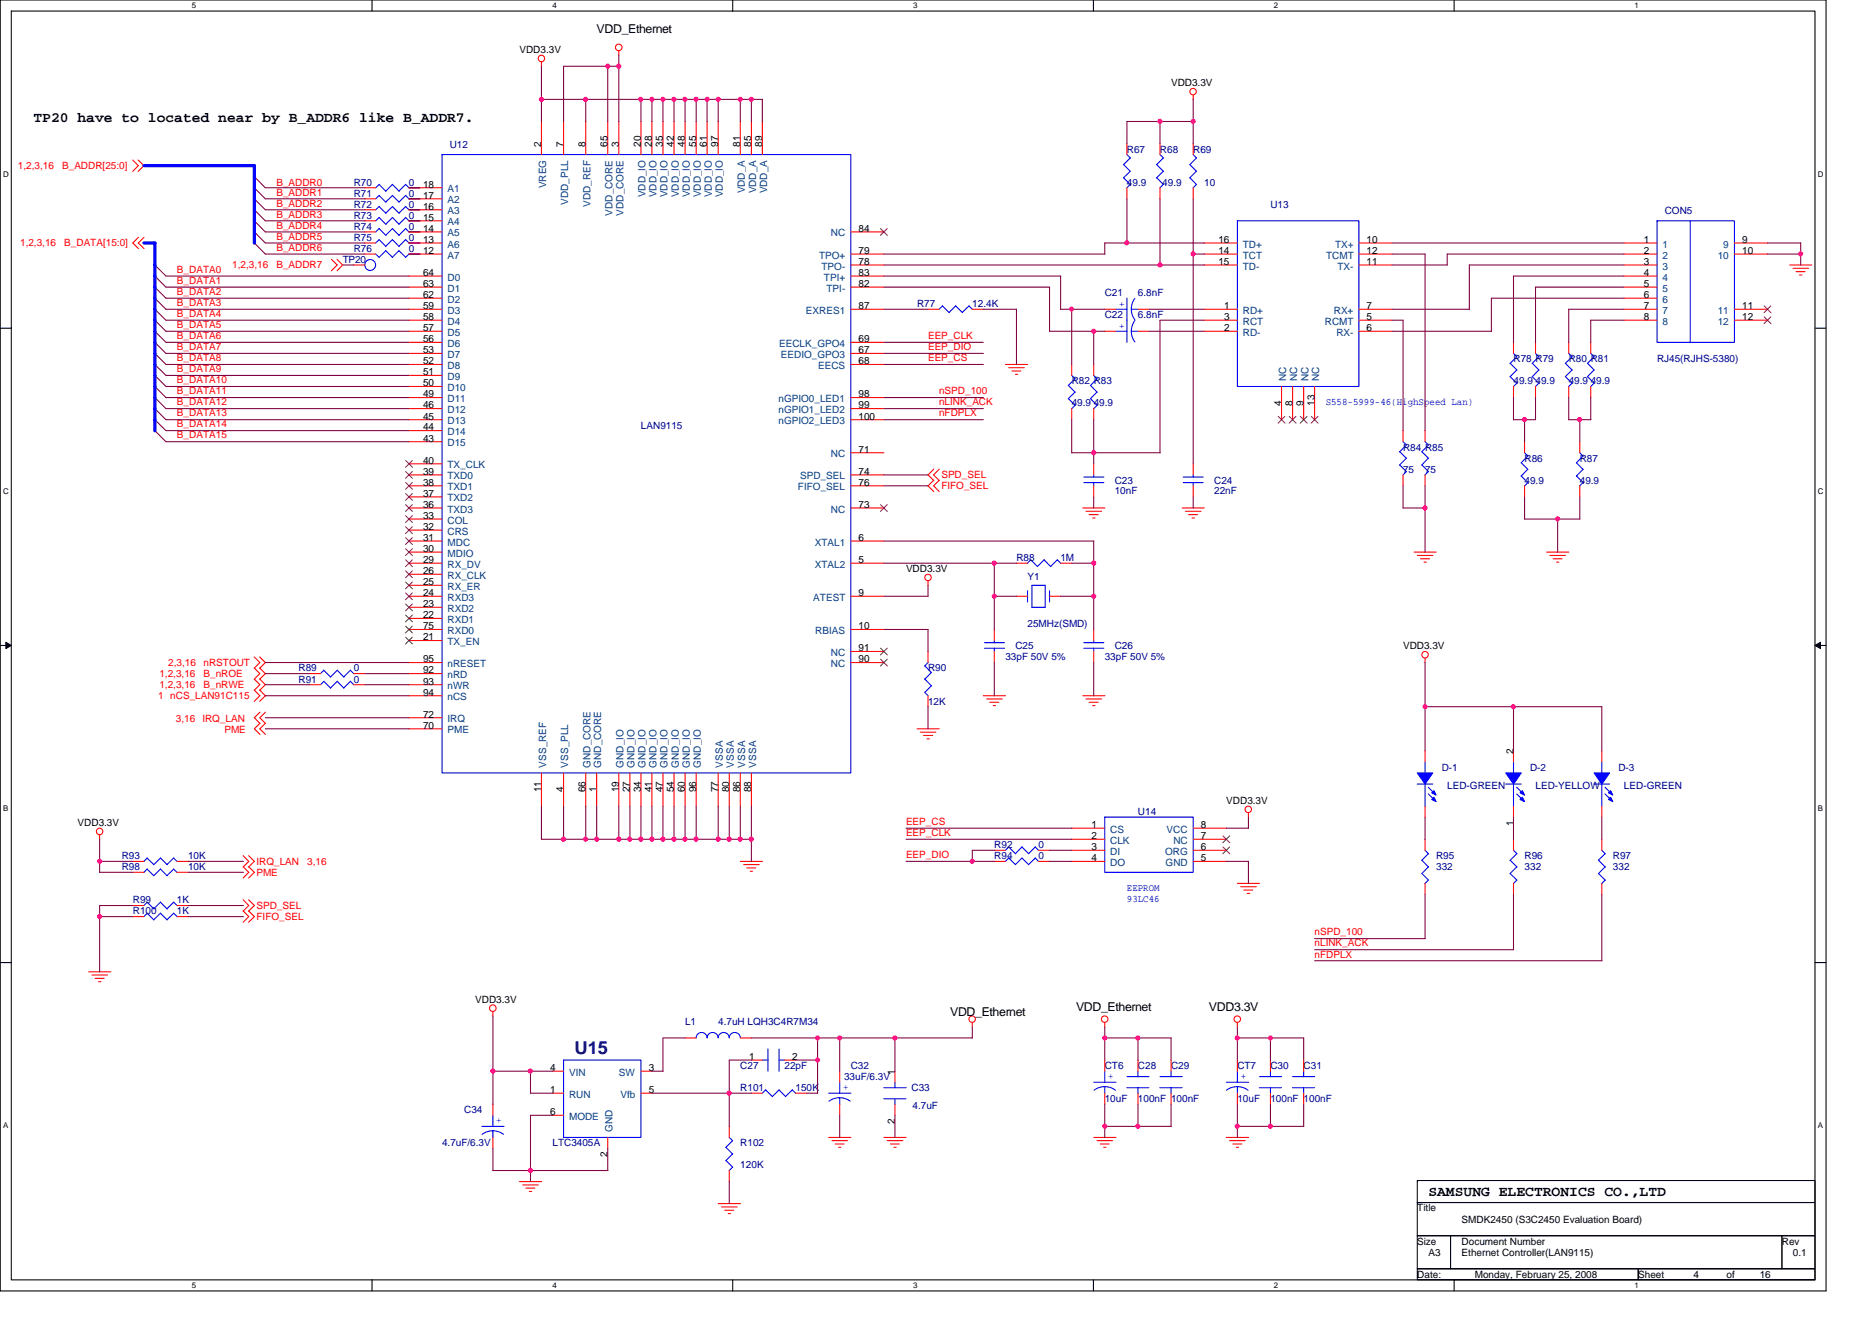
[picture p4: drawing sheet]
<svg xmlns="http://www.w3.org/2000/svg" width="297mm" height="210mm" viewBox="0 0 297 210" stroke-linecap="round" stroke-linejoin="round" font-family="sans-serif">
<path d="M0 0h289.7v204.9h-289.7zM1.8 1.8h286.2v201.3h-286.2z" fill="none" stroke="#000" stroke-width=".17"/>
<g fill="#fff">
<path d="M30.4 .2h.7v1.4h-.7z"/>
<path d="M30.4 203.3h.7v1.4h-.7z"/>
</g>
<path d="M59 0v1.8M59 203.1v1.8" fill="none" stroke="#000" stroke-width=".17"/>
<g fill="#fff">
<path d="M87.6 .2h.7v1.4h-.7z"/>
<path d="M87.6 203.3h.7v1.4h-.7z"/>
</g>
<path d="M116.3 0v1.8M116.3 203.1v1.8" fill="none" stroke="#000" stroke-width=".17"/>
<g fill="#fff">
<path d="M144.9 .2h.7v1.4h-.7z"/>
<path d="M144.9 203.3h.7v1.4h-.7z"/>
</g>
<path d="M173.5 0v1.8M173.5 203.1v1.8" fill="none" stroke="#000" stroke-width=".17"/>
<g fill="#fff">
<path d="M202.1 .2h.7v1.4h-.7z"/>
<path d="M202.1 203.3h.7v1.4h-.7z"/>
</g>
<path d="M230.7 0v1.8M230.7 203.1v1.8" fill="none" stroke="#000" stroke-width=".17"/>
<g fill="#fff">
<path d="M259.4 .2h.6v1.4h-.6z"/>
<path d="M259.4 203.3h.6v1.4h-.6z"/>
<path d="M.5 26.9h.9v1.4h-.9z"/>
<path d="M288.4 26.9h.9v1.4h-.9z"/>
<path d="M.5 77.3h.9v1.4h-.9z"/>
<path d="M288.4 77.3h.9v1.4h-.9z"/>
</g>
<path d="M0 52.1h1.8M288 52.1h1.7" fill="none" stroke="#000" stroke-width=".17"/>
<g fill="#fff">
<path d="M.5 127.6h.8v1.4h-.8z"/>
<path d="M288.4 127.6h.9v1.4h-.9z"/>
</g>
<path d="M0 102.4h1.8M288 102.4h1.7" fill="none" stroke="#000" stroke-width=".17"/>
<path d="M.9 101.9l.9 .5-.9 .5zM288 102.4l.9-.5v1z" fill="#000" stroke="#000" stroke-width=".16"/>
<g fill="#fff">
<path d="M.5 177.9h.8v1.4h-.8z"/>
<path d="M288.4 177.9h.9v1.4h-.9z"/>
</g>
<path d="M0 152.8h1.8M288 152.8h1.7M224.9 187.4h63.1v3.5h-63.1zM224.9 190.9h63.1v5.2h-63.1zM224.9 196.1h5.3v5.3h-5.3zM230.2 196.1h52.5v5.3h-52.5zM282.7 196.1h5.3v5.3h-5.3zM224.9 201.4h35v1.7h-35zM259.9 201.4h28.1v1.7h-28.1z" fill="none" stroke="#000" stroke-width=".17"/>
<g fill="none" stroke="#f00" stroke-width=".17">
<path d="M85.9 9.8v.7M85.9 19.3v5.2M89.4 19.3v5.2M92.9 19.3v5.2M96.4 19.3v5.2M98.2 8.1v.7M98.2 19.3v5.2M101.7 19.3v5.2M103.4 19.3v5.2M105.2 19.3v5.2M107 19.3v5.2M108.7 19.3v5.2"/>
<path d="M110.5 19.3v5.2M112.2 19.3v5.2M114 19.3v5.2M117.5 19.3v5.2M119.2 19.3v5.2M121 19.3v5.2M189.3 15.1v.7M21.1 25.4l.8 .9-.8 .9M21.9 25.4l.9 .9-.9 .9M22 37.7l-.9 .9 .9 .9M22.9 37.7l-1 .9 1 .9M57.9 38.6h1.7"/>
<path d="M57.9 36.8h1.7M57.9 35.1h1.7M57.9 29.8h1.7M57.9 31.6h1.7M57.9 33.3h1.7M64.9 38.6h5.2M64.9 36.8h5.2M64.9 35.1h5.2M64.9 29.8h5.2M64.9 31.6h5.2M64.9 33.3h5.2M135 36.8h5.2"/>
<path d="M178.8 22.8v1.7M178.8 29.8v1.8M184.1 22.8v1.7M184.1 29.8v1.8M189.3 22.8v1.7M189.3 29.8v1.8M191.1 38.6h5.2M215.6 38.6h5.3M257.7 38.6h5.2M275.2 38.6h5.3M52.6 41.2l.9 .9-.9 .9M53.5 41.2l.9 .9-.9 .9"/>
<path d="M56.1 42.1h1.8M57.9 40.3h1.7M64.9 40.3h5.2M64.9 57.8h5.2M64.9 49.1h5.2M64.9 50.8h5.2M64.9 52.6h5.2M64.9 43.8h5.2M64.9 45.6h5.2M64.9 47.3h5.2M64.9 54.3h5.2M64.9 56.1h5.2"/>
<path d="M64.9 59.6h5.2M135 42.1h5.2M135 57.8h5.2M135 49.1h5.2M135 40.3h5.2M135 43.8h5.2M135 45.6h5.2M135 54.3h5.2M135 56.1h5.2M147.3 49.1h1.7M154.3 49.1h1.7M159.5 57.8h3.6"/>
<path d="M160.1 58.4h2.4M160.6 58.9h1.4M161.1 59.4h.4M170 57.8v1.8M173.5 57.8v1.8M175.3 49.1h1.8M175.3 52.6h1.8M180.6 49.1h1.7M180.6 52.6h1.7M191.1 42.1h5.2M191.1 49.1h5.2M191.1 40.3h5.2"/>
<path d="M191.1 50.8h5.2M191.1 52.6h5.2M215.6 42.1h5.3M215.6 49.1h5.3M215.6 40.3h5.3M215.6 50.8h5.3M215.6 52.6h5.3M240.2 54.3v1.8M243.6 54.3v1.8M248.9 54.3v1.8M252.4 54.3v1.8M257.7 42.1h5.2"/>
<path d="M257.7 49.1h5.2M257.7 40.3h5.2M257.7 50.8h5.2M257.7 43.8h5.2M257.7 45.6h5.2M257.7 47.3h5.2M275.2 49.1h5.3M275.2 40.3h5.3M275.2 50.8h5.3M284 42.1h3.5M284.5 42.6h2.5M285 43.1h1.4"/>
<path d="M285.5 43.6h.4M64.9 61.3h5.2M64.9 63.1h5.2M64.9 64.9h5.2M64.9 66.6h5.2M64.9 68.3h5.2M64.9 70.1h5.2M64.9 75.4h5.2M64.9 77.1h5.2M64.9 73.6h5.2M64.9 78.9h5.2M135 63.1h5.2"/>
<path d="M135 64.9h5.2M135 66.6h5.2M135 71.9h5.2M135 75.4h5.2M135 77.1h5.2M148.2 76.2l-.9 .9 .9 .9M148.2 74.5l-.9 .9 .9 .9M149 76.2l-.9 .9 .9 .9M149 74.5l-.9 .9 .9 .9M170 64.9v1.7M173.5 64.9v1.7M173.5 73.6v1.8"/>
<path d="M173.5 77.1v1.8M189.3 73.6v1.8M189.3 77.1v1.8M203.3 61.3v5.3M205.1 61.3v5.3M206.9 61.3v5.3M208.6 61.3v5.3M222.6 68.3v1.8M222.6 75.4v1.7M226.1 68.3v1.8M226.1 75.4v1.7M240.2 61.3v1.8"/>
<path d="M241.9 70.1v1.8M241.9 77.1v1.8M243.6 61.3v1.8M248.9 61.3v1.8M250.7 70.1v1.8M250.7 77.1v1.8M252.4 61.3v1.8M64.9 87.6h5.2M64.9 80.6h5.2M64.9 94.6h5.2M64.9 89.4h5.2M64.9 85.9h5.2"/>
<path d="M64.9 99.9h5.2M64.9 82.4h5.2M64.9 84.1h5.2M64.9 91.1h5.2M64.9 92.9h5.2M64.9 96.4h5.2M64.9 98.1h5.2M135 80.6h5.2M135 94.6h5.2M135 89.4h5.2M135 85.9h5.2M135 99.9h5.2"/>
<path d="M147.3 92.2v.7M157.8 99.9v1.8M161.3 94.6h1.7M161.3 89.4h1.7M166.5 94.6h1.8M168.3 89.4h1.7M171.8 80.6h3.5M172.3 81.2h2.5M172.8 81.7h1.5M173.4 82.2h.4M173.5 99.9v1.8M187.6 80.6h3.5"/>
<path d="M188.1 81.2h2.5M188.6 81.7h1.4M189.1 82.2h.4M224.4 87.6h3.5M224.9 88.2h2.5M225.4 88.7h1.4M226 89.2h.3M245.4 87.6h3.5M245.9 88.2h2.5M246.4 88.7h1.5M247 89.2h.4M40.3 107.8l.9 .9-.9 .9"/>
<path d="M40.3 106l.9 .9-.9 .9M40.3 104.3l.9 .9-.9 .9M40.3 109.5l.9 .9-.9 .9M41.2 107.8l.9 .9-.9 .9M41.2 106l.9 .9-.9 .9M41.2 104.3l.9 .9-.9 .9M41.2 109.5l.9 .9-.9 .9M41.3 114.8l-.9 .9 .9 .9M41.3 113l-.9 .9 .9 .9M42.1 114.8l-.9 .9 .9 .9M42.1 113l-.9 .9 .9 .9M49.1 106.9h1.8"/>
<path d="M49.1 108.7h1.8M56.1 106.9h1.8M56.1 108.7h1.8M64.9 115.7h5.2M64.9 110.4h5.2M64.9 101.7h5.2M64.9 105.2h5.2M64.9 106.9h5.2M64.9 108.7h5.2M64.9 113.9h5.2M135 103.4h5.2M135 105.2h5.2"/>
<path d="M145.5 115.7h3.5M146 116.2h2.5M146.5 116.7h1.5M147.1 117.3h.4M147.3 103.4v1.8M147.3 110.4v1.8M156 110.4h3.6M156.5 110.9h2.5M157.1 111.5h1.4M157.6 112h.4M157.8 103.4v1.8M171.8 110.4h3.5"/>
<path d="M172.3 110.9h2.5M172.8 111.5h1.5M173.4 112h.4M173.5 103.4v1.8M226.1 104.5v.7M226.1 119.2v1.7M240.2 119.2v1.7M254.2 119.2v1.7M15.8 132.5v.7M21.1 136.7h1.7M21.1 138.5h1.7M28.1 136.7h1.7"/>
<path d="M28.1 138.5h1.7M38.6 137.6l.9 .9-.9 .9M38.6 135.8l.9 .9-.9 .9M39.5 137.6l.9 .9-.9 .9M39.5 135.8l.9 .9-.9 .9M85.9 122.7v5.3M89.4 122.7v5.3M92.9 122.7v5.3M94.7 122.7v5.3M98.2 122.7v5.3M99.9 122.7v5.3M101.7 122.7v5.3"/>
<path d="M103.4 122.7v5.3M105.2 122.7v5.3M107 122.7v5.3M108.7 122.7v5.3M110.5 122.7v5.3M114 122.7v5.3M115.7 122.7v5.3M117.5 136.7h3.5M117.5 122.7v5.3M118 137.2h2.5M118.5 137.8h1.4M119 138.3h.4"/>
<path d="M119.2 122.7v5.3M157.8 136.7h1.7M157.8 135h1.7M164.8 136.7h1.7M164.8 135h1.7M170 136.7h5.3M170 131.4h5.3M170 133.2h5.3M170 135h5.3M189.3 136.7h5.3M189.3 131.4h5.3M189.3 133.2h5.3"/>
<path d="M189.3 135h5.3M198.1 129v.7M226.1 128v1.7M226.1 133.2v1.8M240.2 128v1.7M240.2 133.2v1.8M254.2 128v1.7M254.2 133.2v1.8M14.1 154.2h3.5M14.6 154.7h2.5M15.1 155.3h1.4M15.6 155.8h.4"/>
<path d="M21.1 143.7h1.7M21.1 145.5h1.7M28.1 143.7h1.7M28.1 145.5h1.7M38.6 142.8l.9 .9-.9 .9M38.6 144.6l.9 .9-.9 .9M39.5 142.8l.9 .9-.9 .9M39.5 144.6l.9 .9-.9 .9M196.3 140.2h3.6M196.9 140.7h2.4M197.4 141.3h1.4M197.9 141.8h.4"/>
<path d="M226.1 140.2v1.8M240.2 140.2v1.8M254.2 140.2v1.8M78.2 175.3v1.7M78.2 160.5v.8M87.7 173.5h1.7M87.7 177h1.7M87.7 170h1.7M101.7 173.5h1.7M101.7 170h1.7M108.7 164.7h1.8M115.7 178.8v1.7"/>
<path d="M117.5 164.7h1.7M119.2 173.5h1.8M119.2 168.3h1.8M124.5 168.3h1.7M126.2 173.5h1.8M133.2 170v1.8M133.2 175.3v1.7M142 170v1.8M142 175.3v1.7M154.3 162.3v.7M175.3 162.3v.7M175.3 168.3v1.7"/>
<path d="M175.3 173.5v1.8M180.6 168.3v1.7M180.6 173.5v1.8M185.8 168.3v1.7M185.8 173.5v1.8M196.3 162.3v.7M196.3 168.3v1.7M196.3 173.5v1.8M201.6 168.3v1.7M201.6 173.5v1.8M206.9 168.3v1.7M206.9 173.5v1.8"/>
<path d="M78.2 180.5v1.8M82.4 187.5h3.5M82.9 188.1h2.5M83.4 188.6h1.5M84 189.1h.4M96.4 180.5v1.8M114 191h3.5M114.5 191.6h2.5M115 192.1h1.4M115.5 192.6h.4M115.7 185.8v1.7M131.5 180.5h3.5"/>
<path d="M132 181h2.5M132.5 181.6h1.4M133.1 182.1h.3M140.2 180.5h3.6M140.8 181h2.5M141.3 181.6h1.4M141.8 182.1h.4M173.5 180.5h3.6M174.1 181h2.4M174.6 181.6h1.4M175.1 182.1h.4M194.6 180.5h3.5"/>
<path d="M195.1 181h2.5M195.6 181.6h1.4M196.2 182.1h.3"/>
<circle cx="85.9" cy="9.3" r=".52"/>
<circle cx="98.2" cy="7.5" r=".52"/>
<circle cx="189.3" cy="14.5" r=".51"/>
<circle cx="147.3" cy="91.6" r=".51"/>
<circle cx="226.1" cy="103.9" r=".52"/>
<circle cx="15.8" cy="132" r=".52"/>
<circle cx="198.1" cy="128.5" r=".51"/>
<circle cx="78.2" cy="160" r=".52"/>
<circle cx="154.3" cy="161.8" r=".51"/>
<circle cx="175.3" cy="161.8" r=".52"/>
<circle cx="196.3" cy="161.8" r=".52"/>
</g>
<g fill="none" stroke="#00f" stroke-width=".17">
<path d="M60.2 36.3l1 1.1M60.2 34.5l1 1.1M60.2 38l1 1.1M60.2 29.3l1 1.1M60.2 31l1 1.1M60.2 32.8l1 1M60.2 36.3l-.6 .5M60.2 34.5l-.6 .6M60.2 38l-.6 .6M60.2 29.3l-.6 .5M60.2 31l-.6 .6M60.2 32.8l-.6 .5"/>
<path d="M61.2 32.1l1.1-1.1 1 1.1M62.3 36.3l1 1.1M62.3 36.3l-1.1 1M62.3 38l-1.1 1.1M62.3 29.3l-1.1 1M62.3 32.8l-1.1 1M63.3 39.8l1.1 1M63.3 39.8l-1.1 1.1M64.4 36.3l.5 .5M64.4 38l.5 .6M64.4 29.3l.5 .5M64.4 32.8l.5 .5"/>
<path d="M64.4 36.3l-1.1 1M64.4 38l-1.1 1.1-1-1.1M64.4 29.3l-1.1 1.1-1-1.1M64.4 32.8l-1.1 1-1-1M64.9 35.1l-.5-.6-1.1 1.1-1-1.1-1.1 1.1M64.9 31.6l-.5-.6-1.1 1.1M70.1 24.5h64.9v98.2h-64.9zM178.3 26.1l1.1 1.1M178.3 28.2l1.1 1.1M178.8 24.5l.6 .6M179.3 25.1l-1 1M179.3 27.2l-1 1"/>
<path d="M179.3 29.3l-.5 .5M183.5 26.1l1.1 1.1M183.5 28.2l1.1 1.1M184.1 24.5l.5 .6M184.6 25.1l-1.1 1M184.6 27.2l-1.1 1M184.6 29.3l-.6 .5M188.8 26.1l1.1 1.1M188.8 28.2l1.1 1.1-.6 .5M189.3 24.5l.6 .6-1.1 1M189.8 27.2l-1 1M196.3 35.1h19.3v26.2h-19.3z"/>
<path d="M262.9 35.1h12.3v19.2h-12.3zM268.2 35.1v19.3M59.6 40.3l.6 .5M62.3 40.8l-1.1-1-1.1 1.1M64.9 40.3l-.6 .6M149 49.1l.6-.6 1 1.1M150.6 49.6l1.1-1.1 1 1.1M154.3 49.1l-.5-.6-1.1 1.1M170 59.6l.6 .5M173.5 59.6l.6 .5M177.1 49.1h1.7M177.1 52.6h1.7"/>
<path d="M178.8 47.3v7M179.5 49.1h1.1M179.5 52.6h1.1M180.1 47.3a2.83 2.83 0 0 0 0 3.5M180.1 50.9l-.5 .9-.1 .8 .1 .7 .5 1M239.6 57.7l1.1 1M239.6 59.8l1.1 1M240.2 56.1l.5 .5M240.7 56.6l-1.1 1.1M240.7 58.7l-1.1 1.1M243.1 57.7l1.1 1M243.6 56.1l.6 .5"/>
<path d="M244.2 56.6l-1.1 1.1M244.2 58.7l-1.1 1.1 1.1 1M248.4 57.7l1.1 1M248.4 59.8l1.1 1M248.9 56.1l.6 .5M249.4 56.6l-1 1.1M249.4 58.7l-1 1.1M251.9 57.7l1.1 1M252.4 56.1l.6 .5M252.9 56.6l-1 1.1M252.9 58.7l-1 1.1 1.1 1M169.5 61.2l1.1 1.1"/>
<path d="M170.6 60.1l-1.1 1.1M170.6 62.2l-1.1 1.1 1.1 1M170.6 64.3l-.6 .6M172 76.6h3.2M172 75.7h3.2M173 61.2l1.1 1.1M173 63.3l1.1 1M173.5 75.4v.3M173.5 76.6v.5M174.1 60.1l-1.1 1.1M174.1 62.2l-1.1 1.1M174.1 64.3l-.6 .6"/>
<path d="M187.7 76.6h3.2M187.7 75.7h3.2M189.3 75.4v.3M189.3 76.6v.5M222.1 71.7l1.1 1M222.1 73.8l1.1 1.1-.6 .5M222.6 70.1l.6 .6-1.1 1M223.2 72.7l-1.1 1.1M225.6 73.8l1 1-.5 .6M225.6 71.7l1.1 1M226.1 70.1l.6 .6-1.1 1M226.6 72.7l-1 1.1"/>
<path d="M240.7 60.8l-.6 .6M241.4 73.4l1 1.1M241.4 75.5l1 1.1M241.9 71.9l.5 .5M242.4 72.4l-1 1.1M242.4 74.5l-1 1.1M242.4 76.6l-.5 .5M244.2 60.8l-.6 .6M249.4 60.8l-.5 .6M250.1 73.4l1.1 1.1M250.1 75.5l1.1 1.1M250.7 71.9l.5 .5"/>
<path d="M251.2 72.4l-1.1 1.1M251.2 74.5l-1.1 1.1M251.2 76.6l-.5 .5M252.9 60.8l-.5 .6M163 93.8v1.7M163.6 88.8l-.6 .6M163.7 92.9h2.1M165.7 88.9l1 1M165.7 88.8l-1.1 1.1-1-1M165.8 92.9l.1 3.5h-2.2v-3.5M166.5 93.8v1.7M167.8 88.9l.5 .5"/>
<path d="M167.8 88.8l-1.1 1.1M51.4 106.4l1.1 1.1M51.4 108.1l1.1 1.1M51.4 106.4l-.5 .5M51.4 108.1l-.5 .6M52.4 109.2l1.1-1.1 1.1 1.1M53.5 106.4l1.1 1.1M53.5 106.4l-1.1 1M55.6 106.4l.6 .5M55.6 106.4l-1.1 1M56.2 108.7l-.6-.6-1.1 1.1M146.7 107.8l1.1 1"/>
<path d="M147.3 105.1l-.6 .6 1.1 1M147.8 108.8l-1.1 1.1 .6 .5M147.8 106.7l-1.1 1.1M156.2 102.9h3.2M156.2 102h3.2M157.8 101.7v.3M157.8 102.9v.5M172 102.9h3.2M172 102h3.2M173.5 101.7v.3M173.5 102.9v.5M23.3 136.2l1.1 1"/>
<path d="M23.3 137.9l1.1 1.1M23.4 136.2l-.6 .5M23.4 137.9l-.6 .6M24.4 137.2l1.1-1 1 1M24.4 139l1.1-1.1 1 1.1M28.1 136.7l-.5-.5-1.1 1M28.1 138.5l-.5-.6-1.1 1.1M159.5 136.7l.6-.5 1 1M160.1 134.4l1 1.1M160.1 134.4l-.6 .6M161.1 137.2l1.1-1 1 1M162.2 134.4l1 1.1"/>
<path d="M162.2 134.4l-1.1 1.1M164.3 134.4l.5 .6M164.3 136.2l.5 .5M164.3 134.4l-1.1 1.1M164.3 136.2l-1.1 1M175.3 129.7h14v8.8h-14zM224.9 124.4h2.4M225.6 138.6l1.1 1.1M226.1 135l.6 .5M226.1 120.9v1.8M226.1 124.4v3.6M226.6 124.9l1.1 1.1"/>
<path d="M226.6 126l1.1 1.1M226.6 135.5l-1 1 1.1 1.1M226.6 137.6l-1 1.1M226.6 139.7l-.5 .5M238.9 124.4h2.5M239.6 136.5l1.1 1.1M239.6 138.6l1.1 1.1M240.2 135l.5 .5M240.2 120.9v1.8M240.2 124.4v3.6M240.7 124.9l1 1.1M240.7 126l1 1.1"/>
<path d="M240.7 135.5l-1.1 1M240.7 137.6l-1.1 1.1M240.7 139.7l-.6 .5M252.9 124.4h2.5M253.6 136.5l1.1 1.1M253.6 138.6l1.1 1.1M254.2 120.9v1.8M254.2 124.4v3.6M254.2 135l.5 .5M254.7 124.9l1.1 1.1M254.7 126l1.1 1.1M254.7 135.5l-1.1 1"/>
<path d="M254.7 137.6l-1.1 1.1M254.7 139.7l-.6 .5M23.3 143.2l1.1 1.1M23.3 144.9l1.1 1.1M23.4 143.2l-.6 .5M23.4 144.9l-.6 .6M25.5 143.2l1 1.1M25.5 144.9l1 1.1M25.5 143.2l-1.1 1.1M25.5 144.9l-1.1 1.1M27.6 143.2l.5 .5M27.6 144.9l.5 .6"/>
<path d="M27.6 143.2l-1.1 1.1M27.6 144.9l-1.1 1.1M76.5 178.8h3.5M78.2 177v1.8M78.2 179.5v1.1M89.4 168.3h12.3v12.2h-12.3zM117.5 164.7a.88 .88 0 0 0-.9-.8 .88 .88 0 0 0-.9 .8 .88 .88 0 0 0-.9-.8 .88 .88 0 0 0-.8 .8 .88 .88 0 0 0-.9-.8 .88 .88 0 0 0-.9 .8 .87 .87 0 0 0-.9-.8 .87 .87 0 0 0-.8 .8M121 168.3h.9M121.5 173l1.1 1.1M121.5 173l-.5 .5M121.9 166.5v3.5M123.6 173l1.1 1.1"/>
<path d="M123.6 168.3h.9M123.6 166.5v3.5M123.6 173l-1 1M125.7 173l.6 .5M125.7 173l-1.1 1M131.5 173.5h3.5M133.2 171.8v1.7M133.2 174.2v1.1M134.9 174.8l-1-.5-.7-.1-1 .2-.7 .4M140.2 174.4h3.6M140.2 172.6h3.6M142 171.8v.9"/>
<path d="M142 174.4v.9M173.5 171.8h3.6M173.6 173l1-.4 .7-.1 .7 .1 1 .4M175.3 170v1.8M175.3 172.5v1M178.8 172.6h3.5M178.8 170.9h3.5M180.6 170v.9M180.6 172.6v.9M184 172.6h3.6M184.1 170.9h3.5M185.8 170v.9"/>
<path d="M185.8 172.6v.9M194.6 171.8h3.5M194.6 173a2.86 2.86 0 0 1 3.4 0M196.3 170v1.8M196.3 172.5v1M199.8 172.6h3.5M199.8 170.9h3.6M201.6 170v.9M201.6 172.6v.9M205.1 172.6h3.5M205.1 170.9h3.5M206.9 170v.9"/>
<path d="M206.9 172.6v.9M76.5 180l1-.4 .7-.1 .7 .1 1 .4M115.2 182.1l1.1 1.1M115.2 184.2l1.1 1.1M115.7 180.5l.6 .6M116.2 181l-1 1.1M116.2 183.2l-1 1M116.2 185.3l-.5 .5"/>
<circle cx="58.7" cy="42.1" r=".86"/>
</g>
<g fill="none" stroke="#804000" stroke-width=".16">
<path d="M139.7 36.3l1.1 1.1M140.8 36.3l-1.1 1.1M279.9 48.6l1.1 1M279.9 50.3l1.1 1.1M281 48.6l-1.1 1M281 50.3l-1.1 1.1M64.4 73.1l1 1.1M64.4 74.8l1 1.1M64.4 76.6l1 1.1M64.4 78.3l1 1.1M65.4 73.1l-1.1 1.1M65.4 74.8l-1.1 1.1"/>
<path d="M65.4 76.6l-1.1 1.1M65.4 78.3l-1.1 1.1M202.8 66.1l1.1 1.1M203.9 66.1l-1.1 1.1M204.6 66.1l1.1 1.1M205.6 66.1l-1 1.1M206.3 66.1l1.1 1.1M207.4 66.1l-1.1 1.1M208.1 66.1l1 1.1M209.1 66.1l-1.1 1.1M64.4 80.1l1 1.1M64.4 81.9l1 1"/>
<path d="M64.4 83.6l1 1.1M64.4 85.3l1 1.1M64.4 87.1l1 1.1M64.4 88.9l1 1M64.4 90.6l1 1.1M64.4 92.4l1 1.1M64.4 94.1l1 1.1M64.4 95.9l1 1M64.4 97.6l1 1.1M64.4 99.4l1 1.1M65.4 80.1l-1.1 1.1M65.4 81.9l-1.1 1"/>
<path d="M65.4 83.6l-1.1 1.1M65.4 85.3l-1.1 1.1M65.4 87.1l-1.1 1.1M65.4 88.9l-1.1 1M65.4 90.6l-1.1 1.1M65.4 92.4l-1.1 1.1M65.4 94.1l-1.1 1.1M65.4 95.9l-1.1 1M65.4 97.6l-1.1 1.1M65.4 99.4l-1.1 1.1M139.7 80.1l1.1 1.1M140.8 80.1l-1.1 1.1"/>
<path d="M64.4 101.1l1 1.1M65.4 101.1l-1.1 1.1M139.7 102.9l1.1 1M139.7 104.6l1.1 1.1M140.8 102.9l-1.1 1M140.8 104.6l-1.1 1.1M194.1 134.4l1 1.1M194.1 132.7l1 1.1M195.1 134.4l-1.1 1.1M195.1 132.7l-1.1 1.1"/>
</g>
<g fill="#00f" stroke="#00f" stroke-width=".17">
<path d="M252.9 122.7h2.5l-1.2 1.7z" fill-rule="evenodd"/>
<path d="M255.6 126.5l.3 .7-.7-.3z" fill-rule="evenodd"/>
<path d="M255.6 125.5l.3 .7-.7-.4z" fill-rule="evenodd"/>
<path d="M224.9 122.7h2.4l-1.2 1.7z" fill-rule="evenodd"/>
<path d="M227.5 126.5l.4 .7-.7-.3z" fill-rule="evenodd"/>
<path d="M227.2 125.8l.3-.3 .4 .7z" fill-rule="evenodd"/>
<path d="M238.9 122.7h2.5l-1.2 1.7z" fill-rule="evenodd"/>
<path d="M241.6 126.5l.3 .7-.7-.3z" fill-rule="evenodd"/>
<path d="M241.2 125.8l.4-.3 .3 .7z" fill-rule="evenodd"/>
</g>
<g fill="none" stroke="#800040" stroke-width=".17">
<path d="M85.9 15.8h35.1M85.9 10.5v8.8M92.9 15.8v3.5M96.4 10.5v8.8M98.2 8.7v10.6M98.2 10.5h-8.8v8.8M101.7 15.8v3.5M103.4 15.8v3.5M105.2 15.8v3.5M107 15.8v3.5M108.7 15.8v3.5M110.5 15.8v3.5"/>
<path d="M112.2 15.8v3.5M114 15.8v3.5M117.5 15.8v3.5M119.2 15.8v3.5M121 15.8v3.5M184.1 19.3v3.5M189.3 15.8v7M189.4 19.3h-10.6v3.5M40.3 31.5l1.8 1.8h15.8M40.3 29.8l1.8 1.8h15.8M40.3 35l1.8 1.8h15.8M40.3 28l1.8 1.8h15.8"/>
<path d="M40.3 38.5l1.8 1.8h15.8M40.3 33.3l1.8 1.8h15.8M40.3 36.8l1.8 1.8h15.8M64.9 38.6h1.8M64.9 36.8h1.8M64.9 35.1h1.8M64.9 29.8h1.8M64.9 31.6h1.8M64.9 33.3h1.8M178.8 31.6v7M184.1 31.6v10.5M189.3 31.6v42"/>
<path d="M191.1 38.6h-15.8v1.7M220.9 38.6h36.8M280.5 38.6h5.2v3.5M24.6 50.8l1.7 1.8h38.6M24.6 57.8l1.7 1.8h38.6M24.6 45.6l1.7 1.7h38.6M24.6 42l1.7 1.8h38.6M24.6 47.3l1.7 1.8h38.6M24.6 49.1l1.7 1.7h38.6M24.6 56.1l1.7 1.7h38.6M24.6 59.6l1.7 1.7h38.6M24.6 43.8l1.7 1.8h38.6"/>
<path d="M24.6 52.6l1.7 1.7h38.6M24.6 54.3l1.7 1.8h38.6M54.4 42.1h1.8M64.9 40.3h1.8M140.2 56.1h15.8M140.2 49.1h7.1M140.2 40.3h35.1M140.2 43.8h28.1M140.2 45.6h26.4M140.2 54.3h15.8M140.2 57.8h15.8M156 49.1h5.3v8.8"/>
<path d="M166.5 45.6v7M168.3 49.1h7M168.3 43.8v5.3M170 49.1v8.8M173.5 52.6v5.3M175.3 52.6h-8.8M182.3 49.1h8.8M182.3 52.6h8.8M189.3 40.3h1.8M191.1 42.1h-50.9M191.1 50.8h-7v21.1M220.9 49.1h12.3"/>
<path d="M220.9 40.3h5.2M220.9 52.6h15.8M220.9 50.8h1.7M222.6 50.8v17.6M226.1 40.3v28.1M240.1 43.8h17.6M240.2 43.8v10.6M243.6 45.6h14.1M243.6 45.6v8.8M248.9 49.1h8.8M248.9 49.1v5.3M252.4 50.8h5.3"/>
<path d="M252.4 50.8v3.6M257.7 47.3h-21.1v5.3M257.7 42.1h-24.6v7M257.7 40.3h-28.1v1.8h-8.7M280.4 40.3h5.3M24.6 63.1l1.7 1.8h38.6M24.6 64.8l1.7 1.8h38.6M24.6 68.3l1.7 1.8h38.6M24.6 66.6l1.7 1.7h38.6M24.6 61.3l1.7 1.8h38.6M140.2 66.6h15.8M140.2 64.9h15.8"/>
<path d="M140.2 63.1h15.8M140.2 75.4h7.1M140.2 77.1h7.1M170 66.6v5.3h14.1M173.5 66.6v7M173.5 78.9v1.7M189.3 78.9v1.7M222.6 77.1v3.5M226.1 77.1v10.6M240.2 63.1v3.5M241.9 66.6v3.5M241.9 78.9v3.5h8.8"/>
<path d="M243.6 63.1v3.5M243.7 66.6h-3.5M248.9 63.1v3.5M250.7 66.6v3.5M250.7 78.8v3.6M252.4 63.1v3.5h-3.5M140.2 99.9h7.1M140.2 85.9h33.3v14M140.2 94.6h7.1M147.3 92.9v1.8M147.3 99.9v3.5M157.8 94.6h3.5"/>
<path d="M157.8 89.4v10.5M161.3 89.4h-21.1M168.3 94.6h5.3M170 89.4h3.6M222.6 80.6h3.5M247.2 82.4v5.3M42.1 106.9h7M42.1 113.9h22.8M42.1 115.7h22.8M42.1 105.2h22.8M42.1 110.4h22.8M42.1 108.7h7"/>
<path d="M57.9 106.9h7M57.9 108.7h7M147.3 112.2v3.5M157.8 105.2v5.2M173.5 105.2v5.2M226.1 105.2v14M226.1 112.2h28.1M240.2 112.2v7M254.2 112.2v7M15.8 133.2v5.3M15.8 138.5h5.3M15.8 136.7h5.3"/>
<path d="M29.8 138.5h8.8M29.8 136.7h8.8M85.9 128v5.2h33.3M89.4 128v5.2M92.9 128v5.2M94.7 128v5.2M98.2 128v5.2M99.9 128v5.2M101.7 128v5.2M103.4 128v5.2M105.2 128v5.2M107 128v5.2"/>
<path d="M108.7 128v5.2M110.5 128v5.2M114 128v5.2M115.7 128v5.2M117.5 128v5.2M119.2 128v8.7M143.8 136.7h14M143.8 131.4h26.3M143.8 133.2h26.3M157.8 135h-3.5v1.7M166.5 136.7h3.6M166.5 135h3.6"/>
<path d="M194.6 136.7h3.5v3.5M198.1 129.7v1.8l-3.5-.1M226.1 129.7v3.5M240.2 129.7v3.5M254.2 129.7v3.5M15.8 143.7v10.6M15.8 143.7h5.3M15.8 145.5h5.3M29.8 143.7h8.8M29.8 145.5h8.8M208.6 152.5h45.6M208.6 149h17.5"/>
<path d="M208.6 150.7h31.6M226.1 142v7M240.2 142v8.7M254.2 142v10.5M78.2 161.2v14.1M84.2 170v3.5h3.5M87.7 170h-9.5M87.7 177h-3.5v10.6M103.4 173.5h15.8M108.7 164.7h-3.5v5.3h-1.8M119.2 168.3h-3.5v10.5M126.2 168.3h3.5"/>
<path d="M128 173.5h1.7M129.7 164.7v8.8M133.2 164.7v5.3M133.2 177v3.6M142 177v3.6M142 164.7v5.3M154.3 163v1.8M154.3 164.7h-35.1M175.3 163v5.3M175.3 164.7h10.5M175.3 175.3v5.3M180.6 164.7v3.6"/>
<path d="M180.6 175.3v3.5M185.8 164.7v3.6M185.8 175.3v3.5M185.8 178.8h-10.5M196.3 163v5.3M196.3 175.3v5.3M196.3 164.7h10.6v3.6M201.6 164.7v3.6M201.6 175.3v3.5M206.9 175.3v3.5h-10.6M78.2 185.8h18.3M78.2 182.3v3.5"/>
<path d="M96.4 182.3v3.5M115.7 187.5v3.6"/>
</g>
<path d="M22.8 26.3h17.6M22.8 38.6h1.8M24.6 38.6v29.8M40.4 26.3v12.3" fill="none" stroke="#00f" stroke-width=".51"/>
<g fill="#f0f" stroke="#f0f" stroke-width=".17">
<circle cx="117.5" cy="15.8" r=".34"/>
<circle cx="98.2" cy="133.2" r=".35"/>
<circle cx="154.3" cy="136.7" r=".34"/>
<circle cx="196.3" cy="178.8" r=".34"/>
<circle cx="201.6" cy="178.8" r=".34"/>
<circle cx="226.1" cy="112.2" r=".34"/>
<circle cx="15.8" cy="145.5" r=".34"/>
<circle cx="250.7" cy="66.6" r=".34"/>
<circle cx="285.7" cy="40.3" r=".34"/>
<circle cx="96.4" cy="10.5" r=".34"/>
<circle cx="175.3" cy="164.7" r=".34"/>
<circle cx="98.2" cy="10.5" r=".35"/>
<circle cx="240.1" cy="112.2" r=".34"/>
<circle cx="103.4" cy="133.2" r=".34"/>
<circle cx="89.4" cy="133.2" r=".35"/>
<circle cx="115.7" cy="133.2" r=".35"/>
<circle cx="142" cy="164.7" r=".35"/>
<circle cx="247.2" cy="82.4" r=".35"/>
<circle cx="119.2" cy="15.8" r=".34"/>
<circle cx="94.7" cy="133.2" r=".34"/>
<circle cx="114" cy="133.2" r=".34"/>
<circle cx="133.2" cy="164.7" r=".35"/>
<circle cx="108.7" cy="133.2" r=".34"/>
<circle cx="189.3" cy="19.3" r=".34"/>
<circle cx="15.8" cy="136.7" r=".34"/>
<circle cx="178.8" cy="38.5" r=".34"/>
<circle cx="105.2" cy="15.8" r=".34"/>
<circle cx="115.7" cy="173.5" r=".35"/>
<circle cx="117.4" cy="133.2" r=".34"/>
<circle cx="84.2" cy="185.8" r=".34"/>
<circle cx="110.4" cy="133.2" r=".34"/>
<circle cx="173.5" cy="89.4" r=".34"/>
<circle cx="108.7" cy="15.8" r=".34"/>
<circle cx="241.9" cy="66.6" r=".34"/>
<circle cx="85.9" cy="15.8" r=".34"/>
<circle cx="92.9" cy="15.8" r=".34"/>
<circle cx="103.4" cy="15.8" r=".34"/>
<circle cx="180.5" cy="164.7" r=".34"/>
<circle cx="170" cy="49.1" r=".34"/>
<circle cx="99.9" cy="133.2" r=".34"/>
<circle cx="101.7" cy="133.2" r=".34"/>
<circle cx="119.2" cy="133.2" r=".34"/>
<circle cx="173.5" cy="52.6" r=".34"/>
<circle cx="184.1" cy="42.1" r=".34"/>
<circle cx="110.4" cy="15.8" r=".34"/>
<circle cx="112.2" cy="15.8" r=".34"/>
<circle cx="78.2" cy="170" r=".34"/>
<circle cx="84.2" cy="170" r=".34"/>
<circle cx="180.5" cy="178.8" r=".34"/>
<circle cx="184.1" cy="19.3" r=".34"/>
<circle cx="101.7" cy="15.8" r=".34"/>
<circle cx="105.2" cy="133.2" r=".34"/>
<circle cx="129.7" cy="164.7" r=".34"/>
<circle cx="92.9" cy="133.2" r=".34"/>
<circle cx="106.9" cy="133.2" r=".35"/>
<circle cx="173.5" cy="94.6" r=".34"/>
<circle cx="226.1" cy="80.6" r=".34"/>
<circle cx="114" cy="15.8" r=".34"/>
<circle cx="106.9" cy="15.8" r=".35"/>
<circle cx="173.5" cy="71.8" r=".34"/>
<circle cx="196.3" cy="164.7" r=".34"/>
<circle cx="201.6" cy="164.7" r=".34"/>
<circle cx="129.7" cy="168.2" r=".34"/>
<circle cx="157.8" cy="89.4" r=".34"/>
<circle cx="157.8" cy="94.6" r=".34"/>
<circle cx="189.3" cy="40.3" r=".34"/>
<circle cx="175.3" cy="178.8" r=".34"/>
</g>
<text font-size="2.8" fill="#000080" x="91.2" y="167.3">U15</text>
<g font-size="2.3">
<text x="5.3" y="19.4">TP20 have to located near by B_ADDR6 like B_ADDR7.</text>
<text x="226.6" y="189.8">SAMSUNG ELECTRONICS CO.,LTD</text>
</g>
<g font-size="1.9">
<text x="94.7" y="5.2">VDD_Ethernet</text>
<text x="150.8" y="161.2">VDD_Ethernet</text>
<text x="170.7" y="160.5">VDD_Ethernet</text>
<text x="191.8" y="160.5">VDD3.3V</text>
</g>
<g font-size="1.6">
<text x="82.4" y="8.4">VDD3.3V</text>
<text x="185.8" y="13.7">VDD3.3V</text>
<text x="85.9" y="23.3" transform="rotate(-90 85.9 23.3)">2</text>
<text x="89.4" y="23.3" transform="rotate(-90 89.4 23.3)">7</text>
<text x="92.9" y="23.3" transform="rotate(-90 92.9 23.3)">8</text>
<text x="96.4" y="23.3" transform="rotate(-90 96.4 23.3)">65</text>
<text x="98.2" y="23.3" transform="rotate(-90 98.2 23.3)">3</text>
<text x="101.7" y="23.3" transform="rotate(-90 101.7 23.3)">20</text>
<text x="103.4" y="23.3" transform="rotate(-90 103.4 23.3)">28</text>
<text x="105.2" y="23.3" transform="rotate(-90 105.2 23.3)">35</text>
<text x="106.9" y="23.3" transform="rotate(-90 106.9 23.3)">42</text>
<text x="108.7" y="23.3" transform="rotate(-90 108.7 23.3)">48</text>
<text x="110.4" y="23.3" transform="rotate(-90 110.4 23.3)">55</text>
<text x="112.2" y="23.3" transform="rotate(-90 112.2 23.3)">61</text>
<text x="113.9" y="23.3" transform="rotate(-90 113.9 23.3)">97</text>
<text x="117.5" y="23.3" transform="rotate(-90 117.5 23.3)">81</text>
<text x="119.2" y="23.3" transform="rotate(-90 119.2 23.3)">85</text>
<text x="120.9" y="23.3" transform="rotate(-90 120.9 23.3)">89</text>
<text x="67.1" y="29.8">18</text>
<text x="67.1" y="31.5">17</text>
<text x="67.1" y="33.3">16</text>
<text x="67.1" y="35">15</text>
<text x="67.1" y="36.8">14</text>
<text x="67.1" y="38.5">13</text>
<text x="67.1" y="40.3">12</text>
<text x="136.2" y="36.8">84</text>
<text x="136.2" y="40.3">79</text>
<text x="193.3" y="38.5">16</text>
<text x="193.3" y="40.3">14</text>
<text x="216.8" y="40.3">12</text>
<text x="216.8" y="38.5">10</text>
<text x="260.8" y="38.5">1</text>
<text x="260.8" y="40.3">2</text>
<text x="276.4" y="38.5">9</text>
<text x="276.4" y="40.3">10</text>
<text x="67.1" y="43.8">64</text>
<text x="67.1" y="45.6">63</text>
<text x="67.1" y="47.3">62</text>
<text x="136.2" y="42">78</text>
<text x="136.2" y="43.8">83</text>
<text x="136.2" y="45.6">82</text>
<text x="193.3" y="42">15</text>
<text x="216.8" y="42">11</text>
<text x="260.8" y="42">3</text>
<text x="260.8" y="43.8">4</text>
<text x="260.8" y="45.6">5</text>
<text x="260.8" y="47.3">6</text>
<text x="67.1" y="49.1">59</text>
<text x="67.1" y="50.8">58</text>
<text x="67.1" y="52.6">57</text>
<text x="136.2" y="49.1">87</text>
<text x="194.2" y="49.1">1</text>
<text x="194.2" y="50.8">3</text>
<text x="194.2" y="52.6">2</text>
<text x="216.8" y="49.1">7</text>
<text x="216.8" y="50.8">5</text>
<text x="216.8" y="52.6">6</text>
<text x="260.8" y="49.1">7</text>
<text x="260.8" y="50.8">8</text>
<text x="276.4" y="49.1">11</text>
<text x="276.4" y="50.8">12</text>
<text x="67.1" y="54.3">56</text>
<text x="67.1" y="56.1">53</text>
<text x="67.1" y="57.8">52</text>
<text x="67.1" y="59.6">51</text>
<text x="136.2" y="54.3">69</text>
<text x="136.2" y="56.1">67</text>
<text x="136.2" y="57.8">68</text>
<text x="67.1" y="61.3">50</text>
<text x="67.1" y="63.1">49</text>
<text x="67.1" y="64.8">46</text>
<text x="136.2" y="63.1">98</text>
<text x="136.2" y="64.8">99</text>
<text x="203.3" y="64.4" transform="rotate(-90 203.3 64.4)">4</text>
<text x="205.1" y="64.4" transform="rotate(-90 205.1 64.4)">8</text>
<text x="206.8" y="64.4" transform="rotate(-90 206.8 64.4)">9</text>
<text x="208.6" y="64.4" transform="rotate(-90 208.6 64.4)">13</text>
<text x="67.1" y="66.6">45</text>
<text x="67.1" y="68.3">44</text>
<text x="67.1" y="70.1">43</text>
<text x="136.2" y="66.6">100</text>
<text x="136.2" y="71.8">71</text>
<text x="67.1" y="73.6">40</text>
<text x="67.1" y="75.4">39</text>
<text x="67.1" y="77.1">38</text>
<text x="136.2" y="75.4">74</text>
<text x="136.2" y="77.1">76</text>
<text x="67.1" y="78.8">37</text>
<text x="67.1" y="80.6">36</text>
<text x="67.1" y="82.4">33</text>
<text x="136.2" y="80.6">73</text>
<text x="67.1" y="84.1">32</text>
<text x="67.1" y="85.9">31</text>
<text x="67.1" y="87.6">30</text>
<text x="67.1" y="89.4">29</text>
<text x="136.2" y="85.9">6</text>
<text x="136.2" y="89.4">5</text>
<text x="67.1" y="91.1">26</text>
<text x="67.1" y="92.9">25</text>
<text x="67.1" y="94.6">24</text>
<text x="136.2" y="94.6">9</text>
<text x="143.8" y="90.8">VDD3.3V</text>
<text x="67.1" y="96.4">23</text>
<text x="67.1" y="98.1">22</text>
<text x="67.1" y="99.9">75</text>
<text x="67.1" y="101.6">21</text>
<text x="136.2" y="99.9">10</text>
<text x="67.1" y="105.1">95</text>
<text x="67.1" y="106.9">92</text>
<text x="136.2" y="103.4">91</text>
<text x="136.2" y="105.1">90</text>
<text x="222.6" y="103.1">VDD3.3V</text>
<text x="67.1" y="108.6">93</text>
<text x="67.1" y="110.4">94</text>
<text x="67.1" y="113.9">72</text>
<text x="67.1" y="115.7">70</text>
<text x="240.1" y="119.7" transform="rotate(-90 240.1 119.7)">2</text>
<text x="85.9" y="125.8" transform="rotate(-90 85.9 125.8)">11</text>
<text x="89.4" y="125.8" transform="rotate(-90 89.4 125.8)">4</text>
<text x="92.9" y="125.8" transform="rotate(-90 92.9 125.8)">66</text>
<text x="94.7" y="125.8" transform="rotate(-90 94.7 125.8)">1</text>
<text x="98.2" y="125.8" transform="rotate(-90 98.2 125.8)">19</text>
<text x="99.9" y="125.8" transform="rotate(-90 99.9 125.8)">27</text>
<text x="101.7" y="125.8" transform="rotate(-90 101.7 125.8)">34</text>
<text x="103.4" y="125.8" transform="rotate(-90 103.4 125.8)">41</text>
<text x="105.2" y="125.8" transform="rotate(-90 105.2 125.8)">47</text>
<text x="106.9" y="125.8" transform="rotate(-90 106.9 125.8)">54</text>
<text x="108.7" y="125.8" transform="rotate(-90 108.7 125.8)">60</text>
<text x="110.4" y="125.8" transform="rotate(-90 110.4 125.8)">96</text>
<text x="113.9" y="125.8" transform="rotate(-90 113.9 125.8)">77</text>
<text x="115.7" y="125.8" transform="rotate(-90 115.7 125.8)">80</text>
<text x="117.5" y="125.8" transform="rotate(-90 117.5 125.8)">86</text>
<text x="119.2" y="125.8" transform="rotate(-90 119.2 125.8)">88</text>
<text x="12.3" y="131.1">VDD3.3V</text>
<text x="173.2" y="131.4">1</text>
<text x="190.6" y="131.4">8</text>
<text x="194.6" y="127.6">VDD3.3V</text>
<text x="240.1" y="131" transform="rotate(-90 240.1 131)">1</text>
<text x="173.2" y="133.2">2</text>
<text x="173.2" y="134.9">3</text>
<text x="173.2" y="136.7">4</text>
<text x="190.6" y="134.9">6</text>
<text x="190.6" y="136.7">5</text>
<text x="190.6" y="133.2">7</text>
<text x="75.4" y="159.2">VDD3.3V</text>
<text x="87.3" y="173.5">1</text>
<text x="87.3" y="170">4</text>
<text x="102.9" y="173.5">5</text>
<text x="102.9" y="170">3</text>
<text x="118.8" y="168.2">1</text>
<text x="125.7" y="168.2">2</text>
<text x="142" y="170.5" transform="rotate(-90 142 170.5)">1</text>
<text x="87.3" y="177">6</text>
<text x="142" y="178.4" transform="rotate(-90 142 178.4)">2</text>
<text x="96.4" y="183.6" transform="rotate(-90 96.4 183.6)">2</text>
<text x="224.9" y="192.3">Title</text>
<text x="224.9" y="197.5">Size</text>
<text x="231.9" y="197.5">Document Number</text>
<text x="231.9" y="194">SMDK2450 (S3C2450 Evaluation Board)</text>
<text x="282.7" y="197.5">Rev</text>
<text x="224.9" y="202.8">Date:</text>
<text x="226.6" y="199.3">A3</text>
<text x="231.9" y="199.3">Ethernet Controller(LAN9115)</text>
<text x="234" y="202.8">Monday, February 25, 2008</text>
<text x="259.9" y="202.8">Sheet</text>
<text x="268.7" y="202.8">4</text>
<text x="274" y="202.8">of</text>
<text x="279.2" y="202.8">16</text>
<text x="284.5" y="199.3">0.1</text>
</g>
<g font-size="1.6" fill="#000080">
<text x="71.4" y="23.5">U12</text>
<text x="56.1" y="29.5">R70</text>
<text x="64.9" y="29.5">0</text>
<text x="178.8" y="24.2">R67</text>
<text x="178.8" y="29.5">49.9</text>
<text x="184.1" y="24.2">R68</text>
<text x="184.4" y="29.5">49.9</text>
<text x="189.3" y="24.2">R69</text>
<text x="191.1" y="29.5">10</text>
<text x="56.1" y="34.7">R73</text>
<text x="56.1" y="31.2">R71</text>
<text x="56.1" y="33">R72</text>
<text x="64.9" y="34.7">0</text>
<text x="64.9" y="31.2">0</text>
<text x="64.9" y="33">0</text>
<text x="201.6" y="33">U13</text>
<text x="264.2" y="34">CON5</text>
<text x="54.4" y="41.7">TP20</text>
<text x="56.1" y="36.5">R74</text>
<text x="56.1" y="38.2">R75</text>
<text x="56.1" y="40">R76</text>
<text x="64.9" y="36.5">0</text>
<text x="64.9" y="38.2">0</text>
<text x="64.9" y="40">0</text>
<text x="175.3" y="47">C21</text>
<text x="180.6" y="47">6.8nF</text>
<text x="145.5" y="48.7">R77</text>
<text x="154.3" y="48.7">12.4K</text>
<text x="175.3" y="50.5">C22</text>
<text x="180.6" y="50.5">6.8nF</text>
<text x="240.2" y="57.5">R78 R79</text>
<text x="248.9" y="57.5">R80 R81</text>
<text x="262.9" y="57.5">RJ45(RJHS-5380)</text>
<text x="170" y="61">R82 R83</text>
<text x="170" y="64.5">49.9</text>
<text x="173.5" y="64.5">49.9</text>
<text x="240.2" y="61">49.9</text>
<text x="243.6" y="61">49.9</text>
<text x="248.9" y="61">49.9</text>
<text x="252.4" y="61">49.9</text>
<text x="101.7" y="68">LAN9115</text>
<text x="222.6" y="71.5">R84 R85</text>
<text x="176.9" y="76.8">C23</text>
<text x="192.7" y="76.8">C24</text>
<text x="222.6" y="75">75</text>
<text x="226.1" y="75">75</text>
<text x="241.9" y="73.3">R86</text>
<text x="241.9" y="76.8">49.9</text>
<text x="250.7" y="73.3">R87</text>
<text x="250.7" y="76.8">49.9</text>
<text x="176.9" y="78.4">10nF</text>
<text x="192.7" y="78.4">22nF</text>
<text x="161.3" y="89">R88</text>
<text x="168.3" y="89">1M</text>
<text x="163" y="92">Y1</text>
<text x="163" y="99.6">25MHz(SMD)</text>
<text x="47.4" y="106.6">R89</text>
<text x="56.1" y="106.6">0</text>
<text x="147.3" y="106.6">R90</text>
<text x="159.5" y="104.8">33pF 50V 5%</text>
<text x="161.1" y="103.1">C25</text>
<text x="175.3" y="104.8">33pF 50V 5%</text>
<text x="176.9" y="103.1">C26</text>
<text x="47.4" y="108.3">R91</text>
<text x="56.1" y="108.3">0</text>
<text x="147.3" y="111.8">12K</text>
<text x="228.8" y="122.3">D-1</text>
<text x="229.6" y="125.2">LED-GREEN</text>
<text x="242.8" y="122.3">D-2</text>
<text x="243.6" y="125.2">LED-YELLOW</text>
<text x="256.8" y="122.3">D-3</text>
<text x="257.7" y="125.2">LED-GREEN</text>
<text x="180.6" y="129.4">U14</text>
<text x="19.3" y="136.4">R93</text>
<text x="29.8" y="136.4">10K</text>
<text x="157.8" y="134.6">R92</text>
<text x="157.8" y="136.4">R94</text>
<text x="164.8" y="134.6">0</text>
<text x="164.8" y="136.4">0</text>
<text x="227.9" y="136.4">R95</text>
<text x="241.9" y="136.4">R96</text>
<text x="255.9" y="136.4">R97</text>
<text x="19.3" y="138.1">R98</text>
<text x="21.1" y="143.4">R99</text>
<text x="28.1" y="143.4">1K</text>
<text x="29.8" y="138.1">10K</text>
<text x="227.9" y="138.1">332</text>
<text x="241.9" y="138.1">332</text>
<text x="255.9" y="138.1">332</text>
<text x="21.1" y="145.1">R100</text>
<text x="28.1" y="145.1">1K</text>
<text x="108.7" y="162.7">L1</text>
<text x="114" y="162.7">4.7uH LQH3C4R7M34</text>
<text x="117.5" y="173.2">R101</text>
<text x="117.5" y="169.7">C27</text>
<text x="124.5" y="169.7">22pF</text>
<text x="126.2" y="173.2">150K</text>
<text x="133.9" y="171.4">33uF/6.3V</text>
<text x="135" y="169.7">C32</text>
<text x="144.6" y="173.2">C33</text>
<text x="175.3" y="169.7">CT6</text>
<text x="180.6" y="169.7">C28</text>
<text x="185.8" y="169.7">C29</text>
<text x="196.3" y="169.7">CT7</text>
<text x="201.6" y="169.7">C30</text>
<text x="206.9" y="169.7">C31</text>
<text x="73.7" y="176.7">C34</text>
<text x="144.8" y="176">4.7uF</text>
<text x="175.3" y="174.9">10uF</text>
<text x="180.6" y="174.9">100nF 100nF</text>
<text x="196.3" y="174.9">10uF</text>
<text x="201.6" y="174.9">100nF 100nF</text>
<text x="70.1" y="181.9">4.7uF/6.3V</text>
<text x="87.7" y="181.9">LTC3405A</text>
<text x="117.5" y="181.9">R102</text>
<text x="117.5" y="185.4">120K</text>
</g>
<g font-size="1.6" fill="#f00">
<text x="2.9" y="26.8">1,2,3,16</text>
<text x="9.9" y="26.8">B_ADDR[25:0]</text>
<text x="43.9" y="29.5">B_ADDR0</text>
<text x="43.9" y="31.1">B_ADDR1</text>
<text x="43.9" y="34.5">B_ADDR3</text>
<text x="43.9" y="32.8">B_ADDR2</text>
<text x="3.2" y="39.1">1,2,3,16</text>
<text x="10.2" y="39.1">B_DATA[15:0]</text>
<text x="43.9" y="38.1">B_ADDR5</text>
<text x="43.9" y="39.8">B_ADDR6</text>
<text x="43.9" y="36.3">B_ADDR4</text>
<text x="28.1" y="43.3">B_DATA0</text>
<text x="28.1" y="45.1">B_DATA1</text>
<text x="28.1" y="46.8">B_DATA2</text>
<text x="36.8" y="42.6">1,2,3,16</text>
<text x="43.9" y="42.6">B_ADDR7</text>
<text x="28.1" y="52.1">B_DATA5</text>
<text x="28.1" y="48.6">B_DATA3</text>
<text x="28.1" y="53.8">B_DATA6</text>
<text x="28.1" y="50.3">B_DATA4</text>
<text x="147.3" y="53.8">EEP_CLK</text>
<text x="28.1" y="57.3">B_DATA8</text>
<text x="28.1" y="59.1">B_DATA9</text>
<text x="28.1" y="55.6">B_DATA7</text>
<text x="147.3" y="55.6">EEP_DIO</text>
<text x="147.3" y="57.3">EEP_CS</text>
<text x="28.1" y="62.6">B_DATA11</text>
<text x="28.1" y="60.8">B_DATA10</text>
<text x="28.1" y="64.3">B_DATA12</text>
<text x="149" y="62.6">nSPD_100</text>
<text x="149" y="64.3">nLINK_ACK</text>
<text x="28.1" y="66.1">B_DATA13</text>
<text x="28.1" y="67.8">B_DATA14</text>
<text x="28.1" y="69.6">B_DATA15</text>
<text x="149" y="66.1">nFDPLX</text>
<text x="149.4" y="77.7">FIFO_SEL</text>
<text x="149.4" y="75.9">SPD_SEL</text>
<text x="25.3" y="107.5">1,2,3,16</text>
<text x="26.7" y="105.7">2,3,16</text>
<text x="32.3" y="107.5">B_nROE</text>
<text x="32.3" y="105.7">nRSTOUT</text>
<text x="25.1" y="111">1 nCS_LAN91C115</text>
<text x="25.3" y="109.2">1,2,3,16</text>
<text x="32.3" y="109.2">B_nRWE</text>
<text x="27.9" y="114.6">3,16</text>
<text x="32.1" y="114.6">IRQ_LAN</text>
<text x="35.6" y="116.4">PME</text>
<text x="143.8" y="130.9">EEP_CS</text>
<text x="40.7" y="137.2">IRQ_LAN</text>
<text x="48.8" y="137.2">3,16</text>
<text x="143.8" y="132.7">EEP_CLK</text>
<text x="143.8" y="136.2">EEP_DIO</text>
<text x="40.7" y="139">PME</text>
<text x="40.7" y="144.3">SPD_SEL</text>
<text x="40.7" y="146">FIFO_SEL</text>
<text x="208.6" y="148.5">nSPD_100</text>
<text x="208.6" y="152">nFDPLX</text>
<text x="208.6" y="150.2">nLINK_ACK</text>
</g>
<g font-size="1.6" fill="#004080">
<text x="86.7" y="29.9" transform="rotate(-90 86.7 29.9)">VREG</text>
<text x="71" y="30.5">A1</text>
<text x="71" y="32.3">A2</text>
<text x="71" y="34">A3</text>
<text x="71" y="35.8">A4</text>
<text x="90.2" y="32.5" transform="rotate(-90 90.2 32.5)">VDD_PLL</text>
<text x="93.7" y="32.8" transform="rotate(-90 93.7 32.8)">VDD_REF</text>
<text x="97.2" y="34.2" transform="rotate(-90 97.2 34.2)">VDD_CORE</text>
<text x="98.9" y="34.2" transform="rotate(-90 98.9 34.2)">VDD_CORE</text>
<text x="102.4" y="31.3" transform="rotate(-90 102.4 31.3)">VDD_IO</text>
<text x="104.2" y="31.3" transform="rotate(-90 104.2 31.3)">VDD_IO</text>
<text x="105.9" y="31.3" transform="rotate(-90 105.9 31.3)">VDD_IO</text>
<text x="107.7" y="31.3" transform="rotate(-90 107.7 31.3)">VDD_IO</text>
<text x="109.4" y="31.3" transform="rotate(-90 109.4 31.3)">VDD_IO</text>
<text x="111.2" y="31.3" transform="rotate(-90 111.2 31.3)">VDD_IO</text>
<text x="112.9" y="31.3" transform="rotate(-90 112.9 31.3)">VDD_IO</text>
<text x="114.7" y="31.3" transform="rotate(-90 114.7 31.3)">VDD_IO</text>
<text x="118.2" y="30.7" transform="rotate(-90 118.2 30.7)">VDD_A</text>
<text x="120" y="30.7" transform="rotate(-90 120 30.7)">VDD_A</text>
<text x="121.7" y="30.7" transform="rotate(-90 121.7 30.7)">VDD_A</text>
<text x="71" y="37.5">A5</text>
<text x="71" y="39.3">A6</text>
<text x="71" y="41">A7</text>
<text x="130" y="41">TPO+</text>
<text x="131.8" y="37.5">NC</text>
<text x="197.2" y="39.3">TD+</text>
<text x="197.2" y="41">TCT</text>
<text x="210.4" y="41">TCMT</text>
<text x="211.8" y="39.3">TX+</text>
<text x="263.8" y="39.3">1</text>
<text x="263.8" y="41">2</text>
<text x="272.6" y="41">10</text>
<text x="273.4" y="39.3">9</text>
<text x="71" y="44.5">D0</text>
<text x="71" y="46.3">D1</text>
<text x="130.4" y="42.8">TPO-</text>
<text x="130.7" y="44.5">TPI+</text>
<text x="131.1" y="46.3">TPI-</text>
<text x="197.2" y="42.8">TD-</text>
<text x="212.2" y="42.8">TX-</text>
<text x="263.8" y="42.8">3</text>
<text x="263.8" y="44.5">4</text>
<text x="263.8" y="46.3">5</text>
<text x="71" y="48">D2</text>
<text x="71" y="49.8">D3</text>
<text x="71" y="51.5">D4</text>
<text x="71" y="53.3">D5</text>
<text x="127.9" y="49.8">EXRES1</text>
<text x="197.2" y="49.8">RD+</text>
<text x="197.2" y="51.5">RCT</text>
<text x="197.2" y="53.3">RD-</text>
<text x="210.2" y="51.5">RCMT</text>
<text x="211.6" y="49.8">RX+</text>
<text x="212" y="53.3">RX-</text>
<text x="263.8" y="48">6</text>
<text x="263.8" y="49.8">7</text>
<text x="263.8" y="51.5">8</text>
<text x="272.6" y="49.8">11</text>
<text x="272.6" y="51.5">12</text>
<text x="71" y="55.1">D6</text>
<text x="71" y="56.8">D7</text>
<text x="71" y="58.6">D8</text>
<text x="123.6" y="55.1">EECLK_GPO4</text>
<text x="123.9" y="56.8">EEDIO_GPO3</text>
<text x="129.8" y="58.6">EECS</text>
<text x="71" y="60.3">D9</text>
<text x="71" y="62.1">D10</text>
<text x="71" y="63.8">D11</text>
<text x="71" y="65.6">D12</text>
<text x="123.5" y="63.8">nGPIO0_LED1</text>
<text x="123.5" y="65.6">nGPIO1_LED2</text>
<text x="204.1" y="60.5" transform="rotate(-90 204.1 60.5)">NC</text>
<text x="205.8" y="60.5" transform="rotate(-90 205.8 60.5)">NC</text>
<text x="207.6" y="60.5" transform="rotate(-90 207.6 60.5)">NC</text>
<text x="209.3" y="60.5" transform="rotate(-90 209.3 60.5)">NC</text>
<text x="71" y="67.3">D13</text>
<text x="71" y="69.1">D14</text>
<text x="71" y="70.8">D15</text>
<text x="123.5" y="67.3">nGPIO2_LED3</text>
<text x="71" y="74.3">TX_CLK</text>
<text x="71" y="76.1">TXD0</text>
<text x="71" y="77.8">TXD1</text>
<text x="126.6" y="77.8">FIFO_SEL</text>
<text x="127" y="76.1">SPD_SEL</text>
<text x="131.8" y="72.6">NC</text>
<text x="71" y="79.6">TXD2</text>
<text x="71" y="81.3">TXD3</text>
<text x="71" y="83.1">COL</text>
<text x="131.8" y="81.3">NC</text>
<text x="71" y="84.9">CRS</text>
<text x="71" y="86.6">MDC</text>
<text x="71" y="88.3">MDIO</text>
<text x="129.3" y="86.6">XTAL1</text>
<text x="71" y="90.1">RX_DV</text>
<text x="71" y="91.9">RX_CLK</text>
<text x="71" y="93.6">RX_ER</text>
<text x="71" y="95.4">RXD3</text>
<text x="129" y="95.4">ATEST</text>
<text x="129.3" y="90.1">XTAL2</text>
<text x="71" y="97.1">RXD2</text>
<text x="71" y="98.9">RXD1</text>
<text x="71" y="100.6">RXD0</text>
<text x="129.4" y="100.6">RBIAS</text>
<text x="71" y="102.4">TX_EN</text>
<text x="71" y="105.9">nRESET</text>
<text x="71" y="107.6">nRD</text>
<text x="131.8" y="104.1">NC</text>
<text x="131.8" y="105.9">NC</text>
<text x="71" y="109.4">nWR</text>
<text x="71" y="111.1">nCS</text>
<text x="71" y="114.6">IRQ</text>
<text x="71" y="116.4">PME</text>
<text x="86.7" y="121.8" transform="rotate(-90 86.7 121.8)">VSS_REF</text>
<text x="90.2" y="121.8" transform="rotate(-90 90.2 121.8)">VSS_PLL</text>
<text x="93.7" y="121.8" transform="rotate(-90 93.7 121.8)">GND_CORE</text>
<text x="95.4" y="121.8" transform="rotate(-90 95.4 121.8)">GND_CORE</text>
<text x="98.9" y="121.8" transform="rotate(-90 98.9 121.8)">GND_IO</text>
<text x="100.7" y="121.8" transform="rotate(-90 100.7 121.8)">GND_IO</text>
<text x="102.4" y="121.8" transform="rotate(-90 102.4 121.8)">GND_IO</text>
<text x="104.2" y="121.8" transform="rotate(-90 104.2 121.8)">GND_IO</text>
<text x="105.9" y="121.8" transform="rotate(-90 105.9 121.8)">GND_IO</text>
<text x="107.7" y="121.8" transform="rotate(-90 107.7 121.8)">GND_IO</text>
<text x="109.4" y="121.8" transform="rotate(-90 109.4 121.8)">GND_IO</text>
<text x="111.2" y="121.8" transform="rotate(-90 111.2 121.8)">GND_IO</text>
<text x="114.7" y="121.8" transform="rotate(-90 114.7 121.8)">VSSA</text>
<text x="116.5" y="121.8" transform="rotate(-90 116.5 121.8)">VSSA</text>
<text x="118.2" y="121.8" transform="rotate(-90 118.2 121.8)">VSSA</text>
<text x="120" y="121.8" transform="rotate(-90 120 121.8)">VSSA</text>
<text x="176.2" y="132.2">CS</text>
<text x="176.2" y="133.9">CLK</text>
<text x="176.2" y="135.7">DI</text>
<text x="176.2" y="137.4">DO</text>
<text x="184.9" y="135.7">ORG</text>
<text x="185" y="137.4">GND</text>
<text x="185.1" y="132.2">VCC</text>
<text x="186.2" y="133.9">NC</text>
<text x="90.3" y="170.7">VIN</text>
<text x="98.2" y="170.7">SW</text>
<text x="90.3" y="174.2">RUN</text>
<text x="90.3" y="177.7">MODE</text>
<text x="97.2" y="179.7" transform="rotate(-90 97.2 179.7)">GND</text>
<text x="98.4" y="174.2">Vfb</text>
</g>
<g font-size="1.6" fill="#00f">
<text x="178.4" y="52.2" transform="rotate(-90 178.4 52.2)">+</text>
<text x="178.4" y="48.7" transform="rotate(-90 178.4 48.7)">+</text>
<text x="210.4" y="64.3">S558-5999-46(HighSpeed Lan)</text>
<text x="178.8" y="143.2">93LC46</text>
<text x="178.8" y="141.5">EEPROM</text>
<text x="133.8" y="173">+</text>
<text x="175.8" y="171.3">+</text>
<text x="196.9" y="171.3">+</text>
<text x="78.7" y="178.3">+</text>
</g>
<g font-size="1.3">
<text x="30.4" y="1.3">5</text>
<text x="87.6" y="1.3">4</text>
<text x="144.9" y="1.3">3</text>
<text x="202.1" y="1.3">2</text>
<text x="259.4" y="1.3">1</text>
<text x=".5" y="28">D</text>
<text x="288.4" y="28">D</text>
<text x=".5" y="78.4">C</text>
<text x="288.4" y="78.4">C</text>
<text x=".5" y="128.7">B</text>
<text x="288.4" y="128.7">B</text>
<text x=".5" y="179.1">A</text>
<text x="288.4" y="179.1">A</text>
<text x="30.4" y="204.4">5</text>
<text x="87.6" y="204.4">4</text>
<text x="144.9" y="204.4">3</text>
<text x="202.1" y="204.4">2</text>
<text x="259.4" y="204.4">1</text>
</g>
</svg>
